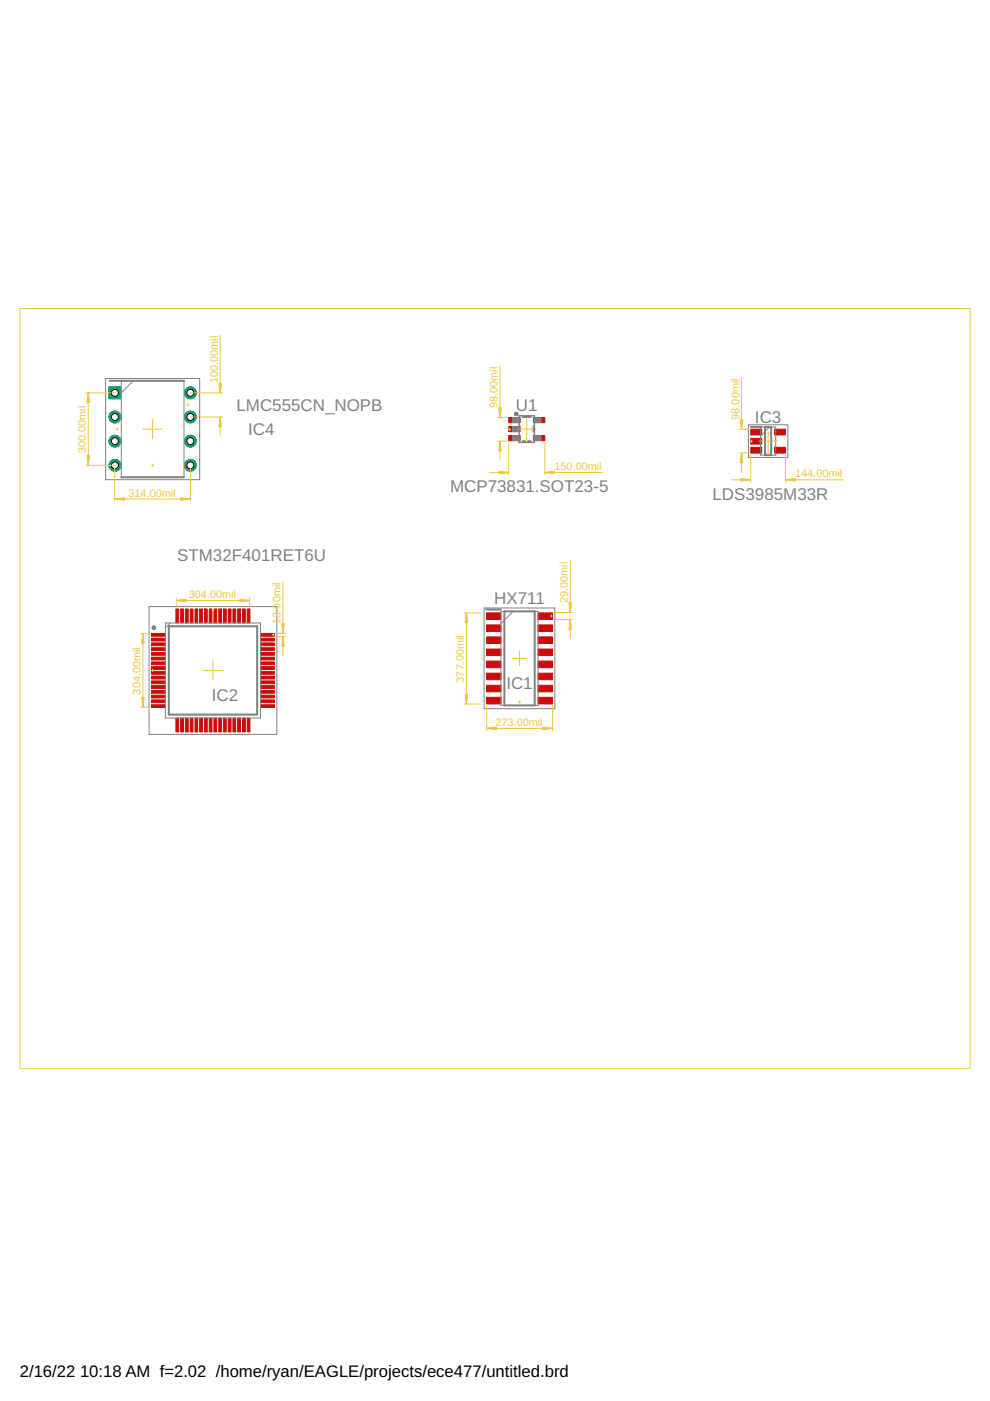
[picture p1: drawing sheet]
<svg xmlns="http://www.w3.org/2000/svg" width="210mm" height="297mm" viewBox="0 0 210 297" stroke-linecap="round" stroke-linejoin="round" font-family="sans-serif">
<path d="M23.1 82h2.5v2.5h-2.5z" fill="#0dab76" stroke="#0dab76" stroke-width=".21"/>
<circle cx="24.4" cy="83.3" r=".74" fill="#fff" stroke="#000" stroke-width=".21"/>
<circle cx="24.4" cy="88.4" r="1.25" fill="#0dab76" stroke="#0dab76" stroke-width=".21"/>
<circle cx="24.4" cy="88.4" r=".74" fill="#fff" stroke="#000" stroke-width=".21"/>
<circle cx="24.4" cy="93.5" r="1.25" fill="#0dab76" stroke="#0dab76" stroke-width=".21"/>
<circle cx="24.4" cy="93.5" r=".74" fill="#fff" stroke="#000" stroke-width=".21"/>
<circle cx="24.4" cy="98.7" r="1.25" fill="#0dab76" stroke="#0dab76" stroke-width=".21"/>
<circle cx="24.4" cy="98.7" r=".74" fill="#fff" stroke="#000" stroke-width=".21"/>
<circle cx="40.4" cy="98.7" r="1.25" fill="#0dab76" stroke="#0dab76" stroke-width=".21"/>
<circle cx="40.4" cy="98.7" r=".74" fill="#fff" stroke="#000" stroke-width=".21"/>
<circle cx="40.4" cy="93.5" r="1.25" fill="#0dab76" stroke="#0dab76" stroke-width=".21"/>
<circle cx="40.4" cy="93.5" r=".74" fill="#fff" stroke="#000" stroke-width=".21"/>
<circle cx="40.4" cy="88.4" r="1.25" fill="#0dab76" stroke="#0dab76" stroke-width=".21"/>
<circle cx="40.4" cy="88.4" r=".74" fill="#fff" stroke="#000" stroke-width=".21"/>
<circle cx="40.4" cy="83.3" r="1.25" fill="#0dab76" stroke="#0dab76" stroke-width=".21"/>
<circle cx="40.4" cy="83.3" r=".74" fill="#fff" stroke="#000" stroke-width=".21"/>
<g fill="#c90d0c" stroke="#c90d0c" stroke-width=".21">
<path d="M103.1 129.9h3.1v1.4h-3.1z"/>
<path d="M103.1 132.5h3.1v1.4h-3.1z"/>
<path d="M103.1 135h3.1v1.4h-3.1z"/>
<path d="M103.1 137.6h3.1v1.4h-3.1z"/>
<path d="M103.1 140.2h3.1v1.4h-3.1z"/>
<path d="M103.1 142.7h3.1v1.4h-3.1z"/>
<path d="M103.1 145.3h3.1v1.4h-3.1z"/>
<path d="M103.1 147.8h3.1v1.4h-3.1z"/>
<path d="M114.1 147.8h3.1v1.4h-3.1z"/>
<path d="M114.1 145.3h3.1v1.4h-3.1z"/>
<path d="M114.1 142.7h3.1v1.4h-3.1z"/>
<path d="M114.1 140.2h3.1v1.4h-3.1z"/>
<path d="M114.1 137.6h3.1v1.4h-3.1z"/>
<path d="M114.1 135h3.1v1.4h-3.1z"/>
<path d="M114.1 132.5h3.1v1.4h-3.1z"/>
<path d="M114.1 129.9h3.1v1.4h-3.1z"/>
<path d="M32.1 134.3h3v.6h-3z"/>
<path d="M32.1 135.3h3v.6h-3z"/>
<path d="M32.1 136.3h3v.6h-3z"/>
<path d="M32.1 137.3h3v.6h-3z"/>
<path d="M32.1 138.3h3v.6h-3z"/>
<path d="M32.1 139.3h3v.6h-3z"/>
<path d="M32.1 140.3h3v.6h-3z"/>
<path d="M32.1 141.4h3v.5h-3z"/>
<path d="M32.1 142.3h3v.6h-3z"/>
<path d="M32.1 143.4h3v.6h-3z"/>
<path d="M32.1 144.4h3v.6h-3z"/>
<path d="M32.1 145.4h3v.6h-3z"/>
<path d="M32.1 146.4h3v.6h-3z"/>
<path d="M32.1 147.4h3v.6h-3z"/>
<path d="M32.1 148.4h3v.6h-3z"/>
<path d="M32.1 149.4h3v.6h-3z"/>
<path d="M37.3 152.2h.6v3h-.6z"/>
<path d="M38.3 152.2h.6v3h-.6z"/>
<path d="M39.3 152.2h.6v3h-.6z"/>
<path d="M40.3 152.2h.6v3h-.6z"/>
<path d="M41.3 152.2h.6v3h-.6z"/>
<path d="M42.3 152.2h.6v3h-.6z"/>
<path d="M43.3 152.2h.6v3h-.6z"/>
<path d="M44.3 152.2h.6v3h-.6z"/>
<path d="M45.4 152.2h.6v3h-.6z"/>
<path d="M46.4 152.2h.6v3h-.6z"/>
<path d="M47.4 152.2h.6v3h-.6z"/>
<path d="M48.4 152.2h.6v3h-.6z"/>
<path d="M49.4 152.2h.6v3h-.6z"/>
<path d="M50.4 152.2h.6v3h-.6z"/>
<path d="M51.4 152.2h.6v3h-.6z"/>
<path d="M52.4 152.2h.6v3h-.6z"/>
<path d="M55.2 149.4h3v.6h-3z"/>
<path d="M55.2 148.4h3v.6h-3z"/>
<path d="M55.2 147.4h3v.6h-3z"/>
<path d="M55.2 146.4h3v.6h-3z"/>
<path d="M55.2 145.4h3v.6h-3z"/>
<path d="M55.2 144.4h3v.6h-3z"/>
<path d="M55.2 143.4h3v.6h-3z"/>
<path d="M55.2 142.3h3v.6h-3z"/>
<path d="M55.2 141.4h3v.5h-3z"/>
<path d="M55.2 140.3h3v.6h-3z"/>
<path d="M55.2 139.3h3v.6h-3z"/>
<path d="M55.2 138.3h3v.6h-3z"/>
<path d="M55.2 137.3h3v.6h-3z"/>
<path d="M55.2 136.3h3v.6h-3z"/>
<path d="M55.2 135.3h3v.6h-3z"/>
<path d="M55.2 134.3h3v.6h-3z"/>
<path d="M52.4 129.1h.6v3h-.6z"/>
<path d="M51.4 129.1h.6v3h-.6z"/>
<path d="M50.4 129.1h.6v3h-.6z"/>
<path d="M49.4 129.1h.6v3h-.6z"/>
<path d="M48.4 129.1h.6v3h-.6z"/>
<path d="M47.4 129.1h.6v3h-.6z"/>
<path d="M46.4 129.1h.6v3h-.6z"/>
<path d="M45.4 129.1h.6v3h-.6z"/>
<path d="M44.3 129.1h.6v3h-.6z"/>
<path d="M43.3 129.1h.6v3h-.6z"/>
<path d="M42.3 129.1h.6v3h-.6z"/>
<path d="M41.3 129.1h.6v3h-.6z"/>
<path d="M40.3 129.1h.6v3h-.6z"/>
<path d="M39.3 129.1h.6v3h-.6z"/>
<path d="M38.3 129.1h.6v3h-.6z"/>
<path d="M37.3 129.1h.6v3h-.6z"/>
<path d="M159.2 91h2.3v1.2h-2.3z"/>
<path d="M159.2 92.9h2.3v1.2h-2.3z"/>
<path d="M159.2 94.8h2.3v1.3h-2.3z"/>
<path d="M164.2 94.8h2.3v1.3h-2.3z"/>
<path d="M164.2 91h2.3v1.2h-2.3z"/>
<path d="M107.9 88.5h2.4v1.1h-2.4z"/>
<path d="M107.9 90.4h2.4v1.1h-2.4z"/>
<path d="M107.9 92.3h2.4v1.1h-2.4z"/>
<path d="M113.1 92.3h2.4v1.1h-2.4z"/>
<path d="M113.1 88.5h2.4v1.1h-2.4z"/>
</g>
<path d="M23.1 82h2.5v2.5h-2.5z" fill="#0dab76" stroke="#0dab76" stroke-width=".21"/>
<circle cx="24.4" cy="83.3" r=".74" fill="#fff" stroke="#000" stroke-width=".21"/>
<circle cx="24.4" cy="88.4" r="1.25" fill="#0dab76" stroke="#0dab76" stroke-width=".21"/>
<circle cx="24.4" cy="88.4" r=".74" fill="#fff" stroke="#000" stroke-width=".21"/>
<circle cx="24.4" cy="93.5" r="1.25" fill="#0dab76" stroke="#0dab76" stroke-width=".21"/>
<circle cx="24.4" cy="93.5" r=".74" fill="#fff" stroke="#000" stroke-width=".21"/>
<circle cx="24.4" cy="98.7" r="1.25" fill="#0dab76" stroke="#0dab76" stroke-width=".21"/>
<circle cx="24.4" cy="98.7" r=".74" fill="#fff" stroke="#000" stroke-width=".21"/>
<circle cx="40.4" cy="98.7" r="1.25" fill="#0dab76" stroke="#0dab76" stroke-width=".21"/>
<circle cx="40.4" cy="98.7" r=".74" fill="#fff" stroke="#000" stroke-width=".21"/>
<circle cx="40.4" cy="93.5" r="1.25" fill="#0dab76" stroke="#0dab76" stroke-width=".21"/>
<circle cx="40.4" cy="93.5" r=".74" fill="#fff" stroke="#000" stroke-width=".21"/>
<circle cx="40.4" cy="88.4" r="1.25" fill="#0dab76" stroke="#0dab76" stroke-width=".21"/>
<circle cx="40.4" cy="88.4" r=".74" fill="#fff" stroke="#000" stroke-width=".21"/>
<circle cx="40.4" cy="83.3" r="1.25" fill="#0dab76" stroke="#0dab76" stroke-width=".21"/>
<circle cx="40.4" cy="83.3" r=".74" fill="#fff" stroke="#000" stroke-width=".21"/>
<path d="M23.2 80.7h15.8M110.8 93.5h1.7M110.8 88.4h1.7M113.1 90.4v1.1M159.2 90.5h2.3M162.2 90.6h1.3v5.9h-1.3zM25.7 101.2h13.3M35.8 132.8h18.7v18.7h-18.7zM103.1 129.2h3.1M106.9 129.6h6.5v20h-6.5z" fill="none" stroke="#808080" stroke-width=".42"/>
<path d="M109.1 87.9l.4 .2M109.1 87.9h.6M109.2 87.6h.5M109.3 88.1h.2M109.7 87.6a.33 .33 0 0 0-.4-.1 .33 .33 0 0 0-.2 .4M109.7 87.6v.3M109.7 87.9l-.2 .2" fill="none" stroke="#808080" stroke-width=".28"/>
<path d="M22.4 80.2h19.9v21.5h-19.9zM25.7 80.7h13.3v20.5h-13.3zM28.3 80.7l-2.6 2.6M158.7 90.1h8.3v6.9h-8.3zM161.2 90.6h3.3v5.9h-3.3zM163.2 90.6l-2 1.9M31.6 128.6h27.1v27.1h-27.1zM35.1 132.1h20.1v20.1h-20.1zM36.1 132.1l-1 1M102.6 128.9h15v21.4h-15zM106.2 129.6h7.9v20h-7.9zM108.8 129.6l-2.6 2.6" fill="none" stroke="#808080" stroke-width=".21"/>
<path d="M110.1 88.2h3.2v5.6h-3.2z" fill="none" stroke="#808080" stroke-width=".32"/>
<g fill="#808080" stroke="#808080" stroke-width=".21">
<path d="M108.7 88.6h1.3v1h-1.3z"/>
<path d="M108.7 90.5h1.3v1h-1.3z"/>
<path d="M108.7 92.4h1.3v1h-1.3z"/>
<path d="M113.4 92.4h1.3v1h-1.3z"/>
<path d="M113.4 88.6h1.3v1h-1.3z"/>
</g>
<circle cx="32.6" cy="133.1" r=".25" fill="none" stroke="#808080" stroke-width=".51"/>
<path d="M30.3 91h4.1M32.4 88.9v4.1M109.6 91h4.1M111.7 88.9v4.1M160.8 93.5h4.1M162.9 91.5v4.1M108.6 139.6h3.1M110.2 138.1v3M43.1 142.2h4.1M45.1 140.1v4.1" fill="none" stroke="#afd134" stroke-width=".21"/>
<g fill="none" stroke="#eec643" stroke-width=".21">
<path d="M4.2 65.4h201.5v161.2h-201.5zM46.7 71v12.2M106 77.6v10.9M18.2 98.7h6.2M18.2 83.3h6.2M18.5 96.6h.5l-.3 2zM18.5 96.6l.2 2M18.6 96.6l.1 2M18.7 83.4v15.2M18.7 83.4l.3 1.9h-.5zM18.7 83.4l-.1 1.9M18.7 83.4l.1 1.9"/>
<path d="M18.7 83.4l-.2 1.9M18.7 83.4l.2 1.9M18.8 96.6l-.1 2M18.9 96.6l-.2 2M24.3 99.2v7.1M24.6 91h.5M24.9 90.7v.5M32.1 98.7h.5M32.4 98.4v.5M39.6 85.9h.5M39.9 85.6v.5M40.4 99.2v7.1"/>
<path d="M40.4 83.3h6.8M40.4 88.4h6.8M46.4 81.3h.5l-.2 1.9zM46.5 81.3l.2 1.9M46.6 81.3l.1 1.9M46.7 88.5v4M46.7 88.5l.2 2h-.5zM46.7 88.5l-.1 2M46.7 88.5l.1 2M46.7 88.5l-.2 2M46.7 88.5l.2 2M46.8 81.3l-.1 1.9"/>
<path d="M46.9 81.3l-.2 1.9M105.5 88.5h2M105.5 93.5h2M105.7 86.5h.6l-.3 2zM105.8 99.9l2 .3-2 .2zM105.8 100l2 .2M105.8 86.5l.2 2M105.9 86.5l.1 2M106 93.6v4M106 93.6l.3 2h-.6zM106 93.6l-.1 2M106 93.6l.1 2"/>
<path d="M106 93.6l-.2 2M106 93.6l.2 2M106.1 86.5l-.1 2M106.2 86.5l-.2 2M107.8 91h.5M107.8 93.9v6.8M108.1 90.8v.5M111.4 93.4h.5M111.7 93.1v.5M115.5 93.9v6.8M117.6 100l-2 .2M156.7 91h2.1"/>
<path d="M156.7 96h2.1M157 89h.5l-.3 2zM157 89l.2 2M157.1 89l.1 2M157.2 80.1v10.9M157.2 96.1v4M157.2 96.1l.3 2h-.5zM157.2 96.1l-.1 2M157.2 96.1l.1 2M157.2 96.1l-.2 2M157.2 96.1l.2 2M157.3 89l-.1 2"/>
<path d="M157.4 89l-.2 2M159.1 93.5h.5M159.2 96.5v5.7M159.3 93.3v.5M162.6 96h.5M162.9 95.7v.5M166.5 96.5v5.7M24.4 105.8h15.9M24.4 105.8l2-.2v.5zM24.4 105.8l2 .1M24.4 105.8l2 .2M26.4 105.7l-2 .1"/>
<path d="M26.4 105.6l-2 .2M38.4 105.6l1.9 .2-1.9 .3zM38.4 105.7l1.9 .1M38.4 105.6l1.9 .2M40.3 105.8l-1.9 .1M40.3 105.8l-1.9 .2M103.8 100.2h4M105.8 100.1l2 .1M107.8 100.2l-2 .1M107.8 100.2l-2 .2M115.6 100.2h12.2M115.6 100.2l2-.3v.5z"/>
<path d="M115.6 100.2l2 .1M115.6 100.2l2 .2M117.6 100.1l-2 .1M120.9 118.9v10.9M155.1 101.7h4M157.1 101.5l2 .2-2 .3zM157.1 101.6l2 .1M157.1 101.5l2 .2M159.1 101.7l-2 .1M159.1 101.7l-2 .2M166.6 101.7h12.2M166.6 101.7l2-.2v.5z"/>
<path d="M166.6 101.7l2 .1M166.6 101.7l2 .2M168.6 101.6l-2 .1M168.6 101.5l-2 .2M29.8 134.4h2.1M30.3 134.4v15.5M30.3 134.4l.3 2h-.5zM30.3 134.4l-.1 2M30.3 134.4l.1 2M30.3 134.4l-.2 2M30.3 134.4l.2 2M37.4 126.8v2"/>
<path d="M37.4 127.3h15.5M37.4 127.3l2-.2v.5zM37.4 127.3l2 .1M39.4 127.2l-2 .1M39.4 127.1l-2 .2M44.9 129.3h.5M45.1 129.1v.5M50.9 127.1l2 .2-2 .3zM50.9 127.2l2 .1M50.9 127.1l2 .2M52.9 127.3l-2 .1M52.9 126.8v2"/>
<path d="M57.7 134.6h.5M58 134.3v.6M58.5 134.9h2M58.5 134.3h2M59.8 132.2h.4l-.2 2zM59.8 132.2l.2 2M59.9 132.2l.1 2M60 123.3v10.9M60 135v4M60 135l.2 2h-.4zM60 135l-.1 2M60 135l.1 2"/>
<path d="M60 135l-.2 2M60.1 132.2l-.1 2M98.4 130h3.5M98.9 130v19.2M98.9 130l.2 2h-.5zM98.9 130l-.1 2M98.9 130l.1 2M98.9 130l-.2 2M102.2 139.6h.5M102.4 139.4v.5M116.7 130.6h.5M116.9 130.4v.5"/>
<path d="M117.5 129.9h3.9M117.5 131.4h3.9M120.6 127.8h.6l-.3 2zM120.7 127.8l.2 2M120.8 127.8l.1 2M120.9 131.4v4M120.9 131.4l.3 2h-.6zM120.9 131.4l-.1 2M120.9 131.4l.1 2M120.9 131.4l-.2 2M120.9 131.4l.2 2M121 127.8l-.1 2"/>
<path d="M121.1 127.8l-.2 2M29.8 149.9h2.1M30.1 147.9h.5l-.3 2zM30.1 147.9l.2 2M30.2 147.9l.1 2M30.4 147.9l-.1 2M30.5 147.9l-.2 2M32.1 142.2h.5M32.4 141.9v.5M98.4 149.3h3.5M98.6 147.2h.5l-.2 2zM98.7 147.2l.2 2"/>
<path d="M98.8 147.2l.1 2M99 147.2l-.1 2M103.2 149.3v5.6M103.2 154.4h13.9M103.2 154.4l2-.2v.5zM103.2 154.4l2 .1M103.2 154.4l2 .2M105.2 154.3l-2 .1M105.2 154.2l-2 .2M109.9 148.8h.5M110.2 148.5v.6M115.1 154.2l2 .2-2 .3z"/>
<path d="M115.1 154.3l2 .1M115.1 154.2l2 .2M117.1 154.4l-2 .1M117.1 154.4l-2 .2M117.2 149.3v5.6"/>
</g>
<g font-size="3.6" fill="#808080">
<text x="50.1" y="87.1">LMC555CN_NOPB</text>
<text x="109.4" y="87.1">U1</text>
<text x="160.1" y="89.7">IC3</text>
<text x="52.6" y="92.2">IC4</text>
<text x="95.4" y="104.3">MCP73831.SOT23-5</text>
<text x="151.1" y="106.1">LDS3985M33R</text>
<text x="37.6" y="118.9">STM32F401RET6U</text>
<text x="104.8" y="128.1">HX711</text>
<text x="44.9" y="148.5">IC2</text>
<text x="107.4" y="146">IC1</text>
</g>
<g font-size="3.5">
<text x="4.2" y="291.8">2/16/22</text>
<text x="17" y="291.8">10:18 AM f=2.02 /home/ryan/EAGLE/projects/ece477/untitled.brd</text>
</g>
<g font-size="2.3" fill="#eec643">
<text x="46.2" y="81.2" transform="rotate(-90 46.2 81.2)">100.00mil</text>
<text x="105.5" y="86.5" transform="rotate(-90 105.5 86.5)">98.00mil</text>
<text x="156.7" y="89" transform="rotate(-90 156.7 89)">98.00mil</text>
<text x="18.2" y="96.1" transform="rotate(-90 18.2 96.1)">300.00mil</text>
<text x="117.6" y="99.7">150.00mil</text>
<text x="168.6" y="101.2">144.00mil</text>
<text x="27.3" y="105.3">314.00mil</text>
<text x="40" y="126.8">304.00mil</text>
<text x="120.4" y="127.8" transform="rotate(-90 120.4 127.8)">29.00mil</text>
<text x="59.5" y="132.2" transform="rotate(-90 59.5 132.2)">13.00mil</text>
<text x="29.8" y="147.3" transform="rotate(-90 29.8 147.3)">304.00mil</text>
<text x="98.4" y="144.7" transform="rotate(-90 98.4 144.7)">377.00mil</text>
<text x="105.1" y="153.9">273.00mil</text>
</g>
</svg>
